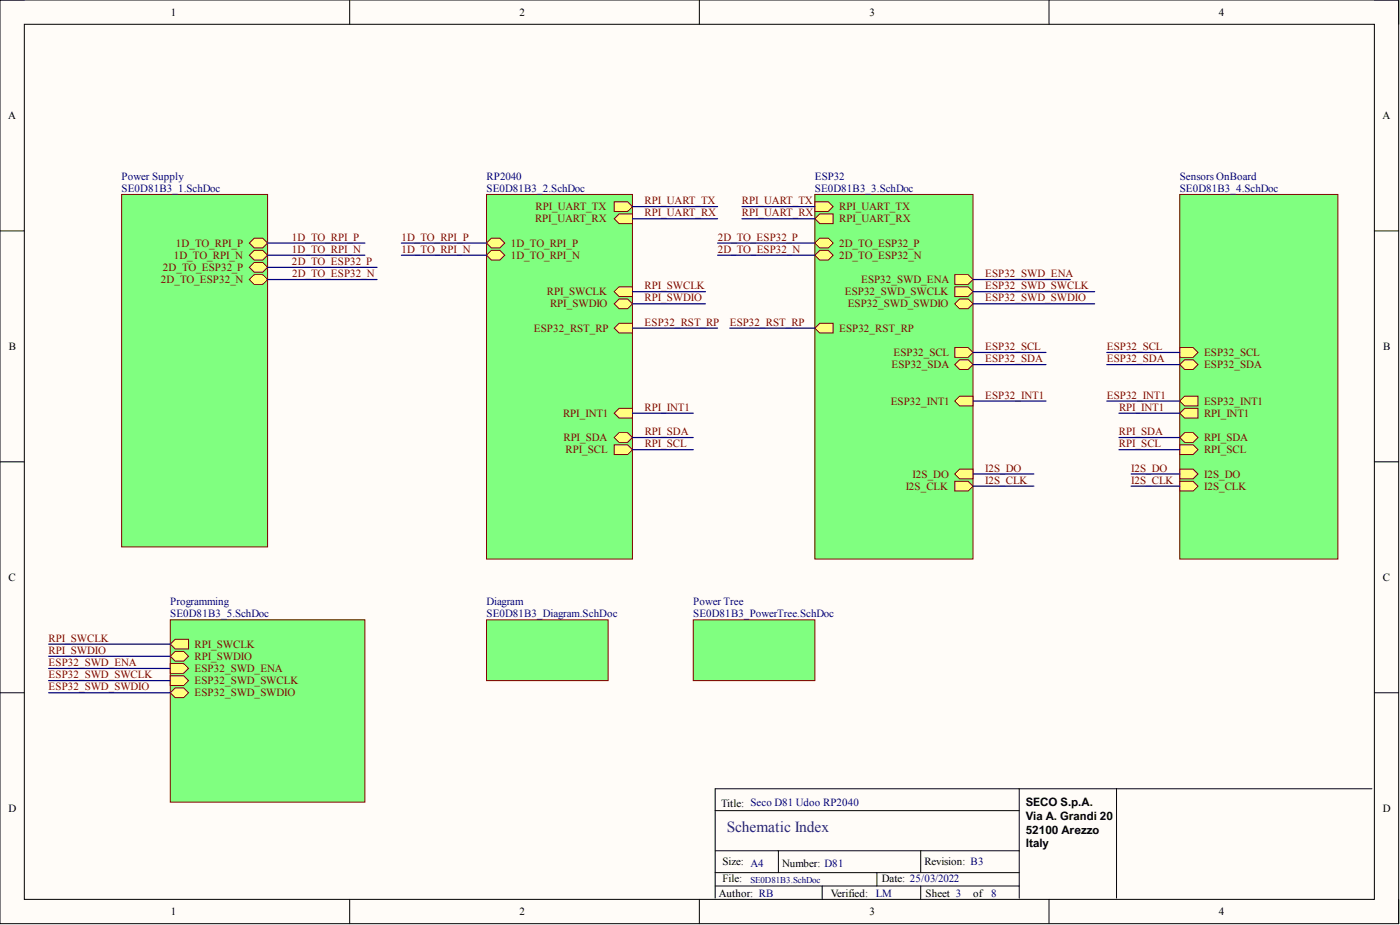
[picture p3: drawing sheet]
<svg xmlns="http://www.w3.org/2000/svg" width="292mm" height="193mm" viewBox="0 0 292 193" stroke-linecap="round" stroke-linejoin="round" font-family="sans-serif">
<!-- layer: Livello 1 -->
<path d="M0 0h291.8v192.7h-291.8z" fill="#fffcf8"/>
<path d="M0 0h291.8v192.7h-291.8z" fill="none" stroke="#000" stroke-width=".21"/>
<path d="M5.1 5.1h281.7v182.5h-281.7z" fill-rule="evenodd" fill="#fffcf8"/>
<g fill="none" stroke="#000" stroke-width=".21">
<path d="M0 0h5.1M73 0v5.1M145.9 0v5.1M218.9 0v5.1M286.8 0h5v5.1M5.1 5.1h281.7v182.5h-281.7zM0 48.2h5.1M286.8 48.2h5M0 96.3h5.1M286.8 96.3h5M0 144.5h5.1M286.8 144.5h5"/>
<path d="M149.2 169.1h63.5M149.2 177.5h63.5M162.4 177.5v4.5M192.1 177.5v4.5M212.7 164.6v22.8M233 164.6v22.8M286.2 164.6h-137v22.8M73 187.6v5.1M145.9 187.6v5.1M149.2 182h63.5M149.2 184.8h63.5M171.5 184.8v2.8"/>
<path d="M183 182v2.8M192.1 184.8v2.8M218.9 187.6v5.1M291.8 187.6v5.1"/>
</g>
<path d="M25.4 40.6h30.4v73.5h-30.4z" fill-rule="evenodd" fill="#80ff80"/>
<path d="M25.4 40.6h30.4v73.5h-30.4z" fill="none" stroke="#800000" stroke-width=".21"/>
<path d="M52 50.7l1-1h1.8l1 1-1 1h-1.8z" fill-rule="evenodd" fill="#ffff80"/>
<path d="M52 50.7l1-1h1.8l1 1-1 1h-1.8z" fill="none" stroke="#800000" stroke-width=".21"/>
<path d="M52 53.2l1-1h1.8l1 1-1 1.1h-1.8z" fill-rule="evenodd" fill="#ffff80"/>
<path d="M52 53.2l1-1h1.8l1 1-1 1.1h-1.8z" fill="none" stroke="#800000" stroke-width=".21"/>
<path d="M52 55.8l1-1h1.8l1 1-1 1h-1.8z" fill-rule="evenodd" fill="#ffff80"/>
<path d="M52 55.8l1-1h1.8l1 1-1 1h-1.8z" fill="none" stroke="#800000" stroke-width=".21"/>
<path d="M52 58.3l1-1h1.8l1 1-1 1h-1.8z" fill-rule="evenodd" fill="#ffff80"/>
<path d="M52 58.3l1-1h1.8l1 1-1 1h-1.8z" fill="none" stroke="#800000" stroke-width=".21"/>
<path d="M101.5 40.6h30.5v76h-30.5z" fill-rule="evenodd" fill="#80ff80"/>
<path d="M101.5 40.6h30.5v76h-30.5z" fill="none" stroke="#800000" stroke-width=".21"/>
<path d="M128.2 42.1h2.7l1.1 1-1.1 1h-2.7z" fill-rule="evenodd" fill="#ffff80"/>
<path d="M128.2 42.1h2.7l1.1 1-1.1 1h-2.7z" fill="none" stroke="#800000" stroke-width=".21"/>
<path d="M128.2 45.6l1-1h2.8v2.1h-2.8z" fill-rule="evenodd" fill="#ffff80"/>
<path d="M128.2 45.6l1-1h2.8v2.1h-2.8z" fill="none" stroke="#800000" stroke-width=".21"/>
<path d="M101.5 50.7l1-1h1.8l1 1-1 1h-1.8z" fill-rule="evenodd" fill="#ffff80"/>
<path d="M101.5 50.7l1-1h1.8l1 1-1 1h-1.8z" fill="none" stroke="#800000" stroke-width=".21"/>
<path d="M101.5 53.2l1-1h1.8l1 1-1 1.1h-1.8z" fill-rule="evenodd" fill="#ffff80"/>
<path d="M101.5 53.2l1-1h1.8l1 1-1 1.1h-1.8z" fill="none" stroke="#800000" stroke-width=".21"/>
<path d="M128.2 60.8l1-1h2.8v2.1h-2.8z" fill-rule="evenodd" fill="#ffff80"/>
<path d="M128.2 60.8l1-1h2.8v2.1h-2.8z" fill="none" stroke="#800000" stroke-width=".21"/>
<path d="M128.2 63.4l1-1h1.7l1.1 1-1.1 1h-1.7z" fill-rule="evenodd" fill="#ffff80"/>
<path d="M128.2 63.4l1-1h1.7l1.1 1-1.1 1h-1.7z" fill="none" stroke="#800000" stroke-width=".21"/>
<path d="M128.2 68.5l1-1.1h2.8v2.1h-2.8z" fill-rule="evenodd" fill="#ffff80"/>
<path d="M128.2 68.5l1-1.1h2.8v2.1h-2.8z" fill="none" stroke="#800000" stroke-width=".21"/>
<path d="M128.2 91.3l1-1h1.7l1.1 1-1.1 1h-1.7z" fill-rule="evenodd" fill="#ffff80"/>
<path d="M128.2 91.3l1-1h1.7l1.1 1-1.1 1h-1.7z" fill="none" stroke="#800000" stroke-width=".21"/>
<path d="M128.2 92.8h2.7l1.1 1-1.1 1h-2.7z" fill-rule="evenodd" fill="#ffff80"/>
<path d="M128.2 92.8h2.7l1.1 1-1.1 1h-2.7z" fill="none" stroke="#800000" stroke-width=".21"/>
<path d="M128.2 86.2l1-1h2.8v2h-2.8z" fill-rule="evenodd" fill="#ffff80"/>
<path d="M128.2 86.2l1-1h2.8v2h-2.8z" fill="none" stroke="#800000" stroke-width=".21"/>
<path d="M170 40.6h33v76h-33z" fill-rule="evenodd" fill="#80ff80"/>
<path d="M170 40.6h33v76h-33z" fill="none" stroke="#800000" stroke-width=".21"/>
<path d="M170 42.1h2.8l1 1-1 1h-2.8z" fill-rule="evenodd" fill="#ffff80"/>
<path d="M170 42.1h2.8l1 1-1 1h-2.8z" fill="none" stroke="#800000" stroke-width=".21"/>
<path d="M170 45.6l1-1h2.8v2.1h-2.8z" fill-rule="evenodd" fill="#ffff80"/>
<path d="M170 45.6l1-1h2.8v2.1h-2.8z" fill="none" stroke="#800000" stroke-width=".21"/>
<path d="M170 50.7l1-1h1.8l1 1-1 1h-1.8z" fill-rule="evenodd" fill="#ffff80"/>
<path d="M170 50.7l1-1h1.8l1 1-1 1h-1.8z" fill="none" stroke="#800000" stroke-width=".21"/>
<path d="M170 53.2l1-1h1.8l1 1-1 1.1h-1.8z" fill-rule="evenodd" fill="#ffff80"/>
<path d="M170 53.2l1-1h1.8l1 1-1 1.1h-1.8z" fill="none" stroke="#800000" stroke-width=".21"/>
<path d="M199.2 57.3h2.8l1 1-1 1h-2.8z" fill-rule="evenodd" fill="#ffff80"/>
<path d="M199.2 57.3h2.8l1 1-1 1h-2.8z" fill="none" stroke="#800000" stroke-width=".21"/>
<path d="M199.2 59.8h2.8l1 1-1 1.1h-2.8z" fill-rule="evenodd" fill="#ffff80"/>
<path d="M199.2 59.8h2.8l1 1-1 1.1h-2.8z" fill="none" stroke="#800000" stroke-width=".21"/>
<path d="M199.2 63.4l1-1h1.8l1 1-1 1h-1.8z" fill-rule="evenodd" fill="#ffff80"/>
<path d="M199.2 63.4l1-1h1.8l1 1-1 1h-1.8z" fill="none" stroke="#800000" stroke-width=".21"/>
<path d="M170 68.5l1-1.1h2.8v2.1h-2.8z" fill-rule="evenodd" fill="#ffff80"/>
<path d="M170 68.5l1-1.1h2.8v2.1h-2.8z" fill="none" stroke="#800000" stroke-width=".21"/>
<path d="M199.2 72.5h2.8l1 1-1 1h-2.8z" fill-rule="evenodd" fill="#ffff80"/>
<path d="M199.2 72.5h2.8l1 1-1 1h-2.8z" fill="none" stroke="#800000" stroke-width=".21"/>
<path d="M199.2 76.1l1-1.1h1.8l1 1.1-1 1h-1.8z" fill-rule="evenodd" fill="#ffff80"/>
<path d="M199.2 76.1l1-1.1h1.8l1 1.1-1 1h-1.8z" fill="none" stroke="#800000" stroke-width=".21"/>
<path d="M199.2 98.9l1-1h2.8v2h-2.8z" fill-rule="evenodd" fill="#ffff80"/>
<path d="M199.2 98.9l1-1h2.8v2h-2.8z" fill="none" stroke="#800000" stroke-width=".21"/>
<path d="M199.2 100.4h2.8l1 1-1 1h-2.8z" fill-rule="evenodd" fill="#ffff80"/>
<path d="M199.2 100.4h2.8l1 1-1 1h-2.8z" fill="none" stroke="#800000" stroke-width=".21"/>
<path d="M199.2 83.7l1-1h2.8v2h-2.8z" fill-rule="evenodd" fill="#ffff80"/>
<path d="M199.2 83.7l1-1h2.8v2h-2.8z" fill="none" stroke="#800000" stroke-width=".21"/>
<path d="M246.2 40.6h32.9v76h-32.9z" fill-rule="evenodd" fill="#80ff80"/>
<path d="M246.2 40.6h32.9v76h-32.9z" fill="none" stroke="#800000" stroke-width=".21"/>
<path d="M246.2 76.1l1-1.1h1.7l1.1 1.1-1.1 1h-1.7z" fill-rule="evenodd" fill="#ffff80"/>
<path d="M246.2 76.1l1-1.1h1.7l1.1 1.1-1.1 1h-1.7z" fill="none" stroke="#800000" stroke-width=".21"/>
<path d="M246.2 72.5h2.7l1.1 1-1.1 1h-2.7z" fill-rule="evenodd" fill="#ffff80"/>
<path d="M246.2 72.5h2.7l1.1 1-1.1 1h-2.7z" fill="none" stroke="#800000" stroke-width=".21"/>
<path d="M246.2 91.3l1-1h1.7l1.1 1-1.1 1h-1.7z" fill-rule="evenodd" fill="#ffff80"/>
<path d="M246.2 91.3l1-1h1.7l1.1 1-1.1 1h-1.7z" fill="none" stroke="#800000" stroke-width=".21"/>
<path d="M246.2 92.8h2.7l1.1 1-1.1 1h-2.7z" fill-rule="evenodd" fill="#ffff80"/>
<path d="M246.2 92.8h2.7l1.1 1-1.1 1h-2.7z" fill="none" stroke="#800000" stroke-width=".21"/>
<path d="M246.2 97.9h2.7l1.1 1-1.1 1h-2.7z" fill-rule="evenodd" fill="#ffff80"/>
<path d="M246.2 97.9h2.7l1.1 1-1.1 1h-2.7z" fill="none" stroke="#800000" stroke-width=".21"/>
<path d="M246.2 100.4h2.7l1.1 1-1.1 1h-2.7z" fill-rule="evenodd" fill="#ffff80"/>
<path d="M246.2 100.4h2.7l1.1 1-1.1 1h-2.7z" fill="none" stroke="#800000" stroke-width=".21"/>
<path d="M246.2 83.7l1-1h2.8v2h-2.8z" fill-rule="evenodd" fill="#ffff80"/>
<path d="M246.2 83.7l1-1h2.8v2h-2.8z" fill="none" stroke="#800000" stroke-width=".21"/>
<path d="M246.2 86.2l1-1h2.8v2h-2.8z" fill-rule="evenodd" fill="#ffff80"/>
<path d="M246.2 86.2l1-1h2.8v2h-2.8z" fill="none" stroke="#800000" stroke-width=".21"/>
<path d="M35.5 129.3h40.6v38h-40.6z" fill-rule="evenodd" fill="#80ff80"/>
<path d="M35.5 129.3h40.6v38h-40.6z" fill="none" stroke="#800000" stroke-width=".21"/>
<path d="M35.5 134.4l1-1h2.8v2h-2.8z" fill-rule="evenodd" fill="#ffff80"/>
<path d="M35.5 134.4l1-1h2.8v2h-2.8z" fill="none" stroke="#800000" stroke-width=".21"/>
<path d="M35.5 136.9l1-1h1.8l1 1-1 1h-1.8z" fill-rule="evenodd" fill="#ffff80"/>
<path d="M35.5 136.9l1-1h1.8l1 1-1 1h-1.8z" fill="none" stroke="#800000" stroke-width=".21"/>
<path d="M35.5 138.4h2.8l1 1-1 1.1h-2.8z" fill-rule="evenodd" fill="#ffff80"/>
<path d="M35.5 138.4h2.8l1 1-1 1.1h-2.8z" fill="none" stroke="#800000" stroke-width=".21"/>
<path d="M35.5 141h2.8l1 1-1 1h-2.8z" fill-rule="evenodd" fill="#ffff80"/>
<path d="M35.5 141h2.8l1 1-1 1h-2.8z" fill="none" stroke="#800000" stroke-width=".21"/>
<path d="M35.5 144.5l1-1h1.8l1 1-1 1h-1.8z" fill-rule="evenodd" fill="#ffff80"/>
<path d="M35.5 144.5l1-1h1.8l1 1-1 1h-1.8z" fill="none" stroke="#800000" stroke-width=".21"/>
<path d="M101.5 129.3h25.4v12.7h-25.4z" fill-rule="evenodd" fill="#80ff80"/>
<path d="M101.5 129.3h25.4v12.7h-25.4z" fill="none" stroke="#800000" stroke-width=".21"/>
<path d="M144.6 129.3h25.4v12.7h-25.4z" fill-rule="evenodd" fill="#80ff80"/>
<path d="M144.6 129.3h25.4v12.7h-25.4z" fill="none" stroke="#800000" stroke-width=".21"/>
<g fill="none" stroke="#000080" stroke-width=".25">
<path d="M55.8 58.3h22.9M55.8 55.8h22.9M55.8 53.2h20.3M55.8 50.7h20.3M83.7 53.2h17.8M83.7 50.7h17.8M132 45.6h17.7M132 43.1h17.7M149.7 53.2h20.3M149.7 50.7h20.3M154.8 45.6h15.2M154.8 43.1h15.2"/>
<path d="M203 58.3h20.3M132 68.5h17.7M132 63.4h15.2M132 60.8h15.2M152.3 68.5h17.7M203 63.4h25.4M203 60.8h25.4M203 76.1h15.2M203 73.5h15.2M230.9 76.1h15.3M230.9 73.5h15.3M132 93.8h12.6"/>
<path d="M132 91.3h12.6M132 86.2h12.6M203 98.9h12.7M203 83.7h15.2M230.9 83.7h15.3M233.5 86.2h12.7M233.5 93.8h12.7M233.5 91.3h12.7M236 98.9h10.2M203 101.4h12.7M236 101.4h10.2M10.2 139.4h25.3"/>
<path d="M10.2 136.9h25.3M10.2 134.4h25.3M10.2 144.5h25.3M10.2 142h25.3"/>
</g>
<text font-size="3.2" fill="#351c75" x="151.7" y="173.5">Schematic Index</text>
<g font-size="2.4">
<text x="214" y="168.1">SECO S.p.A.</text>
<text x="214" y="171">Via A. Grandi 20</text>
<text x="214" y="173.9">52100 Arezzo</text>
<text x="214" y="176.8">Italy</text>
</g>
<g font-size="2.3">
<text x="35.6" y="3.3">1</text>
<text x="108.4" y="3.3">2</text>
<text x="181.4" y="3.3">3</text>
<text x="254.3" y="3.3">4</text>
<text x="1.7" y="24.8">A</text>
<text x="288.4" y="24.8">A</text>
<text x="1.9" y="73">B</text>
<text x="288.6" y="73">B</text>
<text x="1.8" y="121.2">C</text>
<text x="288.5" y="121.2">C</text>
<text x="1.8" y="169.4">D</text>
<text x="150.5" y="168.4">Title: Seco D81 Udoo RP2040</text>
<text x="288.5" y="169.4">D</text>
<text x="150.7" y="184.1">File:</text>
<text x="150.7" y="180.5">Size: A4</text>
<text x="163.2" y="180.8">Number: D81</text>
<text x="184" y="184.1">Date: 25/03/2022</text>
<text x="192.9" y="180.5">Revision: B3</text>
<text x="35.6" y="190.9">1</text>
<text x="108.4" y="190.9">2</text>
<text x="150" y="187.1">Author: RB</text>
<text x="173.3" y="187.1">Verified: LM</text>
<text x="181.4" y="190.9">3</text>
<text x="193.1" y="187.1">Sheet 3</text>
<text x="203" y="187.1">of</text>
<text x="254.3" y="190.9">4</text>
</g>
<g font-size="2.3" fill="#000080">
<text x="25.4" y="37.5">Power Supply</text>
<text x="25.4" y="40.1">SE0D81B3_1.SchDoc</text>
<text x="101.5" y="37.5">RP2040</text>
<text x="101.5" y="40.1">SE0D81B3_2.SchDoc</text>
<text x="170" y="37.5">ESP32</text>
<text x="170" y="40.1">SE0D81B3_3.SchDoc</text>
<text x="246.2" y="37.5">Sensors OnBoard</text>
<text x="246.2" y="40.1">SE0D81B3_4.SchDoc</text>
<text x="35.5" y="126.3">Programming</text>
<text x="35.5" y="128.8">SE0D81B3_5.SchDoc</text>
<text x="101.5" y="126.3">Diagram</text>
<text x="101.5" y="128.8">SE0D81B3_Diagram.SchDoc</text>
<text x="144.6" y="126.3">Power Tree</text>
<text x="144.6" y="128.8">SE0D81B3_PowerTree.SchDoc</text>
<text x="206.8" y="187.1">8</text>
</g>
<g font-size="2.3" fill="#800000">
<text x="111.7" y="46.4">RPI_UART_RX</text>
<text x="111.7" y="43.9">RPI_UART_TX</text>
<text x="134.5" y="45.1">RPI_UART_RX</text>
<text x="134.5" y="42.6">RPI_UART_TX</text>
<text x="154.8" y="42.6">RPI_UART_TX</text>
<text x="154.8" y="45.1">RPI_UART_RX</text>
<text x="175.1" y="43.9">RPI_UART_TX</text>
<text x="175.1" y="46.4">RPI_UART_RX</text>
<text x="36.7" y="51.5">1D_TO_RPI_P</text>
<text x="60.9" y="50.2">1D_TO_RPI_P</text>
<text x="60.9" y="52.7">1D_TO_RPI_N</text>
<text x="83.8" y="50.2">1D_TO_RPI_P</text>
<text x="83.8" y="52.7">1D_TO_RPI_N</text>
<text x="106.6" y="51.5">1D_TO_RPI_P</text>
<text x="149.7" y="50.2">2D_TO_ESP32_P</text>
<text x="149.7" y="52.7">2D_TO_ESP32_N</text>
<text x="175.1" y="51.5">2D_TO_ESP32_P</text>
<text x="33.6" y="59.1">2D_TO_ESP32_N</text>
<text x="34" y="56.5">2D_TO_ESP32_P</text>
<text x="36.3" y="54">1D_TO_RPI_N</text>
<text x="60.9" y="55.3">2D_TO_ESP32_P</text>
<text x="60.9" y="57.8">2D_TO_ESP32_N</text>
<text x="106.6" y="54">1D_TO_RPI_N</text>
<text x="175.1" y="54">2D_TO_ESP32_N</text>
<text x="179.7" y="59.1">ESP32_SWD_ENA</text>
<text x="205.5" y="57.8">ESP32_SWD_ENA</text>
<text x="114.1" y="61.6">RPI_SWCLK</text>
<text x="114.8" y="64.1">RPI_SWDIO</text>
<text x="134.5" y="62.9">RPI_SWDIO</text>
<text x="134.5" y="60.3">RPI_SWCLK</text>
<text x="176.3" y="61.6">ESP32_SWD_SWCLK</text>
<text x="176.9" y="64.1">ESP32_SWD_SWDIO</text>
<text x="205.5" y="62.9">ESP32_SWD_SWDIO</text>
<text x="205.5" y="60.3">ESP32_SWD_SWCLK</text>
<text x="111.4" y="69.2">ESP32_RST_RP</text>
<text x="134.5" y="67.9">ESP32_RST_RP</text>
<text x="152.3" y="67.9">ESP32_RST_RP</text>
<text x="175.1" y="69.2">ESP32_RST_RP</text>
<text x="186" y="76.8">ESP32_SDA</text>
<text x="186.4" y="74.3">ESP32_SCL</text>
<text x="205.6" y="73">ESP32_SCL</text>
<text x="205.6" y="75.6">ESP32_SDA</text>
<text x="230.9" y="75.6">ESP32_SDA</text>
<text x="230.9" y="73">ESP32_SCL</text>
<text x="251.2" y="76.8">ESP32_SDA</text>
<text x="251.2" y="74.3">ESP32_SCL</text>
<text x="205.6" y="83.2">ESP32_INT1</text>
<text x="230.9" y="83.2">ESP32_INT1</text>
<text x="117.5" y="87">RPI_INT1</text>
<text x="134.5" y="85.7">RPI_INT1</text>
<text x="185.8" y="84.4">ESP32_INT1</text>
<text x="233.5" y="85.7">RPI_INT1</text>
<text x="251.2" y="84.4">ESP32_INT1</text>
<text x="251.2" y="87">RPI_INT1</text>
<text x="117.6" y="92">RPI_SDA</text>
<text x="118" y="94.6">RPI_SCL</text>
<text x="134.5" y="93.3">RPI_SCL</text>
<text x="134.5" y="90.8">RPI_SDA</text>
<text x="233.5" y="90.8">RPI_SDA</text>
<text x="233.5" y="93.3">RPI_SCL</text>
<text x="251.2" y="92">RPI_SDA</text>
<text x="251.2" y="94.6">RPI_SCL</text>
<text x="190.4" y="99.6">I2S_DO</text>
<text x="205.6" y="100.9">I2S_CLK</text>
<text x="205.6" y="98.4">I2S_DO</text>
<text x="236" y="100.9">I2S_CLK</text>
<text x="236" y="98.4">I2S_DO</text>
<text x="251.2" y="99.6">I2S_DO</text>
<text x="189" y="102.2">I2S_CLK</text>
<text x="251.2" y="102.2">I2S_CLK</text>
<text x="10.1" y="136.4">RPI_SWDIO</text>
<text x="10.2" y="133.9">RPI_SWCLK</text>
<text x="40.6" y="135.1">RPI_SWCLK</text>
<text x="40.6" y="137.7">RPI_SWDIO</text>
<text x="10.2" y="138.9">ESP32_SWD_ENA</text>
<text x="10.2" y="141.5">ESP32_SWD_SWCLK</text>
<text x="40.6" y="140.2">ESP32_SWD_ENA</text>
<text x="40.6" y="142.7">ESP32_SWD_SWCLK</text>
<text x="10.2" y="144">ESP32_SWD_SWDIO</text>
<text x="40.6" y="145.3">ESP32_SWD_SWDIO</text>
</g>
<text font-size="1.9" fill="#000080" x="156.6" y="184.2">SE0D81B3.SchDoc</text>
</svg>
